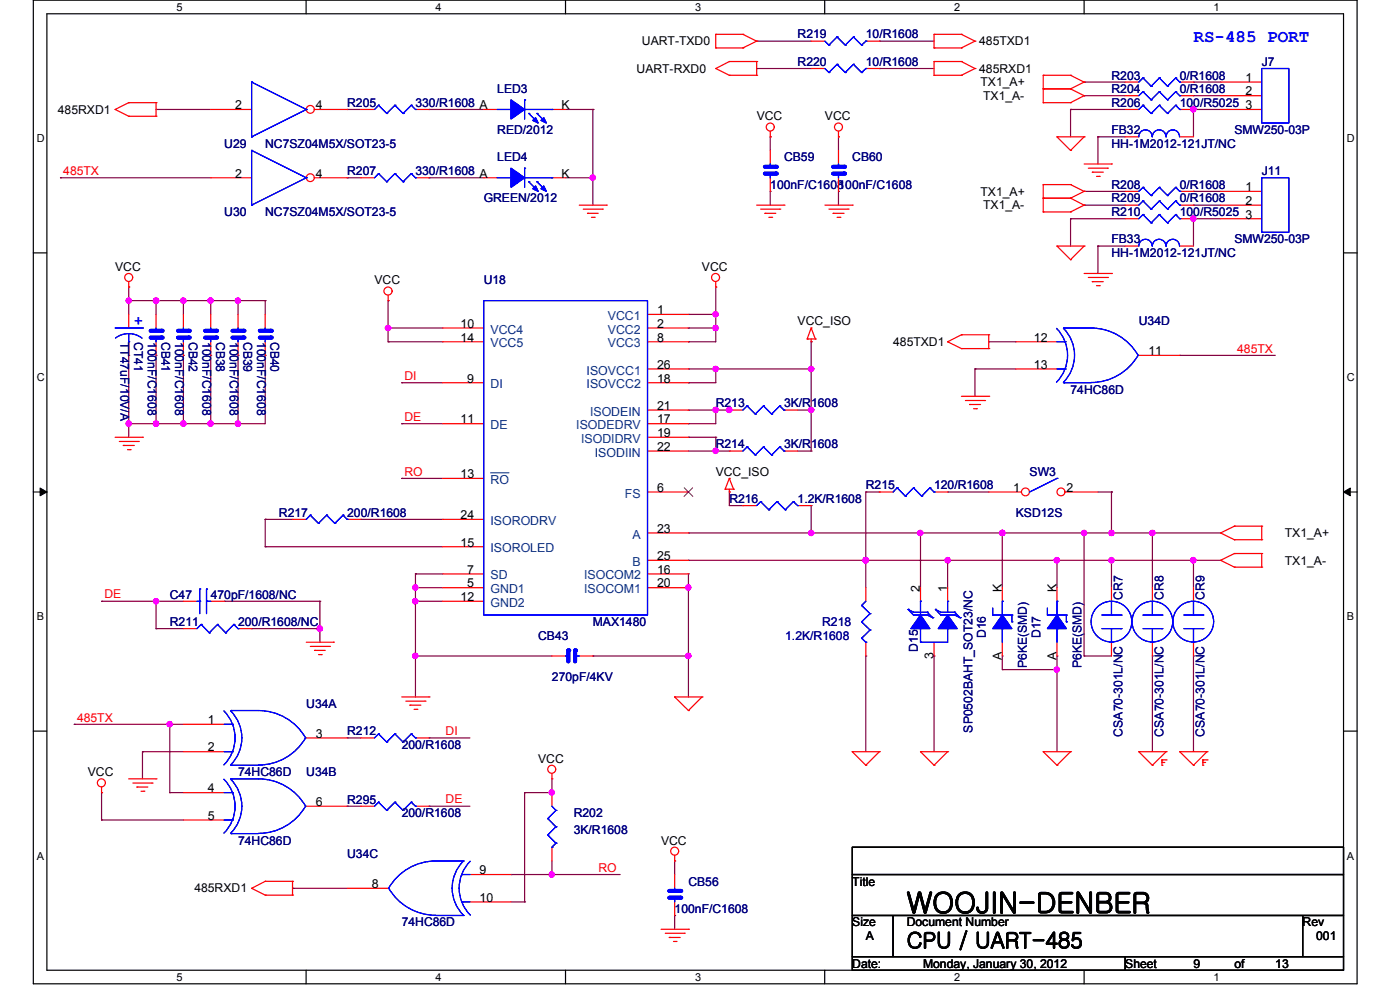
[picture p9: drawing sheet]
<svg xmlns="http://www.w3.org/2000/svg" width="297mm" height="210mm" viewBox="0 0 297 210" stroke-linecap="round" stroke-linejoin="round" font-family="sans-serif">
<g fill="none" stroke="#000" stroke-width=".25">
<path d="M7.1 0h280.5v208.4h-280.5zM9.9 2.9h274.8v202.6h-274.8zM64.9 0v2.9M119.8 0v2.9M174.8 0v2.9M229.7 0v2.9M7.1 53.6h2.8M284.7 53.6h2.9M7.1 104.2h2.8M284.7 104.2h2.9M7.1 154.9h2.8M284.7 154.9h2.9"/>
<path d="M180.6 179.4h104.1v5.8h-104.1zM180.6 185.2h104.1v8.7h-104.1zM180.6 193.9h8.7v8.7h-8.7zM189.3 193.9h86.8v8.7h-86.8zM276.1 193.9h8.6v8.7h-8.6zM64.9 205.5v2.9M119.8 205.5v2.9M174.8 205.5v2.9M180.6 202.6h57.9v2.9h-57.9zM229.7 205.5v2.9M238.5 202.6h46.2v2.9h-46.2z"/>
</g>
<path d="M8.5 103.4l1.4 .8-1.4 .8zM284.7 104.2l1.5-.8v1.6z" fill="#000" stroke="#000" stroke-width=".21"/>
<g fill="none" stroke="#800040" stroke-width=".25">
<path d="M160.4 8.7h.1M160.4 14.5h.1M160.4 8.7h11.5M160.4 14.5h11.5M186.4 8.7h.1M186.4 14.5h.1M186.4 8.7h11.5M186.4 14.5h11.5M229.7 17.4h.1M229.7 17.4h8.8M252.9 17.4h.1M252.9 17.4h5.8"/>
<path d="M12.8 37.7h.1M12.8 37.7h31.9M33.1 23.2h.1M33.1 23.2h11.6M73.6 37.7h.1M73.6 23.2h.1M73.6 23.2h2.9M73.6 37.7h2.9M90.9 37.7h.1M90.9 23.2h.1M90.9 23.2h11.6M90.9 37.7h11.6"/>
<path d="M119.8 23.2h5.8M119.8 37.7h5.8M125.6 37.7h.1M125.6 23.2h.1M125.6 23.2v20.3M163.2 29h.1M163.2 29v2.9M177.7 29h.1M177.7 29v2.9M226.9 23.2h.1M226.9 23.2h11.6M226.9 23.2v5.8"/>
<path d="M229.7 20.3h.1M229.7 20.3h8.8M232.7 29h.1M232.7 29v5.7M232.7 29h5.8M252.9 23.2h.1M252.9 20.3h.1M252.9 23.2v5.8M252.9 23.2h5.8M252.9 20.3h5.8M163.2 40.5h.1M163.2 40.5v3"/>
<path d="M177.7 40.5h.1M177.7 40.5v3M226.9 46.3h.1M226.9 46.3h11.6M226.9 46.3v5.8M229.7 40.5h.1M229.7 43.5h.1M229.7 40.5h8.8M229.7 43.5h8.8M232.7 52.1h.1M232.7 52.1v5.8M232.7 52.1h5.8"/>
<path d="M252.9 46.3h.1M252.9 40.5h.1M252.9 43.5h.1M252.9 46.3v5.8M252.9 46.3h5.8M252.9 40.5h5.8M252.9 43.5h5.8M27.3 63.7h.1M27.3 60.8h.1M27.3 75.3h.1M27.3 63.7h28.9M27.3 60.8v5.8"/>
<path d="M27.3 75.3v17.3M33.1 63.7h.1M33.1 75.3h.1M33.1 63.7v2.9M33.1 75.3v14.4M38.9 63.7h.1M38.9 75.3h.1M38.9 63.7v2.9M38.9 75.3v14.4M44.7 63.7h.1M44.7 75.3h.1M44.7 63.7v2.9"/>
<path d="M44.7 75.3v14.4M50.4 63.7h.1M50.4 75.3h.1M50.4 63.7v2.9M50.4 75.3v14.4M56.2 63.7h.1M56.2 75.3h.1M56.2 75.3v14.4h-28.9M56.2 63.7v2.9M82.2 72.4h.1M82.2 69.5h.1M82.2 63.7h.1"/>
<path d="M82.2 72.4h11.6M82.2 69.5h11.6M82.2 63.7v8.7M145.9 72.4h.1M145.9 66.6h.1M145.9 69.5h.1M145.9 78.1h.1M145.9 66.6h5.8M145.9 69.5h5.8M145.9 78.1h26M151.7 66.6h.1M151.7 69.5h.1"/>
<path d="M151.7 78.1h.1M151.7 60.8h.1M151.7 60.8v11.6h-5.8M151.7 78.1v3h-5.8M171.9 78.1h.1M171.9 72.4h.1M171.9 72.4v23.1M206.6 78.1h.1M206.6 78.1h8.7M206.6 78.1v5.8M209.5 72.4h.1M209.5 72.4h5.8"/>
<path d="M250 75.3h.1M250 75.3h20.3M27.3 89.7h.1M33.1 89.7h.1M38.9 89.7h.1M44.7 89.7h.1M50.4 89.7h.1M85.1 89.7h.1M85.1 81.1h.1M85.1 89.7h8.7M85.1 81.1h8.7M145.9 92.6h.1"/>
<path d="M145.9 89.7h.1M145.9 81.1h.1M145.9 86.9h.1M145.9 92.6h5.8M145.9 95.5h8.7M145.9 86.9h8.7M151.7 92.6h.1M151.7 95.5h.1M151.7 86.9h.1M151.7 86.9v2.8h-5.8M151.7 92.6v2.9M154.6 95.5h.1"/>
<path d="M169 95.5h2.9M169 86.9h2.9M171.9 86.9h.1M171.9 95.5h.1M56.2 110h.1M56.2 115.8h.1M56.2 110v5.8M56.2 110h5.8M56.2 115.8h37.6M76.5 110h.1M76.5 110h17.3M85.1 101.3h.1"/>
<path d="M85.1 101.3h8.7M145.9 112.9h.1M145.9 118.7h.1M145.9 118.7h112.8M145.9 112.9h112.8M154.6 104.2h.1M154.6 104.2v2.9h2.8M157.4 107.1h.1M171.9 112.9h.1M171.9 107.1h.1M171.9 107.1v5.8M183.5 118.7h.1"/>
<path d="M183.5 104.2h.1M183.5 104.2v20.3M183.5 104.2h2.9M186.4 104.2h.1M195.1 112.9h.1M195.1 112.9v11.6M200.8 118.7h.1M200.8 104.2h.1M200.8 104.2h8.7M200.8 118.7v5.8M212.4 112.9h.1M212.4 112.9v11.6"/>
<path d="M224 118.7h.1M224 118.7v5.8M229.7 112.9h.1M229.7 112.9v26M232.7 104.2h2.8M235.5 104.2h.1M235.5 118.7h.1M235.5 112.9h.1M235.5 104.2v8.7M235.5 118.7v5.8M244.2 112.9h.1M244.2 112.9v11.6"/>
<path d="M252.9 118.7h.1M252.9 118.7v5.8M21.5 127.4h.1M21.5 127.4h17.4M33.1 127.4h.1M33.1 133.2h.1M33.1 127.4v5.8M33.1 133.2h5.8M47.5 127.4h.1M47.5 127.4h20.3M53.3 133.2h.1M53.3 133.2h14.5"/>
<path d="M67.8 133.2h.1M67.8 127.4h.1M67.8 127.4v8.6M88 124.5h.1M88 127.4h.1M88 138.9h.1M88 121.6h.1M88 138.9h29M88 124.5h5.8M88 121.6v26M88 127.4h5.8M88 121.6h5.8"/>
<path d="M125.6 138.9h.1M125.6 138.9h20.3M145.9 121.6h.1M145.9 138.9h.1M145.9 124.5h.1M145.9 121.6v26M183.5 138.9h.1M183.5 138.9v20.3M197.9 138.9h.1M197.9 138.9v20.3M212.4 138.9h.1M212.4 138.9v2.9"/>
<path d="M224 138.9h.1M224 138.9v20.3M229.7 138.9h.1M229.7 138.9h5.8M244.2 138.9h.1M244.2 138.9v20.3M252.9 138.9h.1M252.9 138.9v20.3M15.7 153.4h.1M15.7 153.4h23.2M30.2 159.2h.1M30.2 159.2h8.7"/>
<path d="M30.2 159.2v5.8M36 153.4h.1M36 153.4v14.5M73.6 156.3h.1M73.6 156.3h2.9M90.9 156.3h.1M90.9 156.3h8.7M212.4 141.8h.1M212.4 141.8h11.6M224 141.8h.1M21.5 173.7h.1M21.5 167.9h.1"/>
<path d="M21.5 173.7h17.4M21.5 167.9v5.8M36 167.9h.1M36 167.9h2.9M73.6 170.8h.1M73.6 170.8h2.9M90.9 170.8h.1M90.9 170.8h8.7M111.2 167.9h.1M111.2 167.9h5.8M111.2 167.9v23.1M117 167.9h.1"/>
<path d="M117 165v2.9M62 188.2h.1M62 188.2h11.6M108.3 185.2h.1M108.3 185.2h23.1M108.3 191h2.9M111.2 191h.1M117 185.2h.1M117 182.4v2.8M143 193.9h.1M143 182.4h.1M143 182.4v2.8"/>
<path d="M143 193.9v2.9"/>
</g>
<g fill="#f0f" stroke="#f0f" stroke-width=".25">
<circle cx="252.9" cy="46.3" r=".56"/>
<circle cx="252.9" cy="23.1" r=".55"/>
<circle cx="151.6" cy="66.6" r=".55"/>
<circle cx="151.6" cy="69.5" r=".55"/>
<circle cx="33.1" cy="63.7" r=".55"/>
<circle cx="33.1" cy="89.7" r=".56"/>
<circle cx="27.3" cy="89.7" r=".56"/>
<circle cx="27.3" cy="63.7" r=".55"/>
<circle cx="44.6" cy="63.7" r=".55"/>
<circle cx="38.8" cy="89.7" r=".57"/>
<circle cx="50.4" cy="89.7" r=".56"/>
<circle cx="44.6" cy="89.7" r=".56"/>
<circle cx="151.6" cy="95.5" r=".55"/>
<circle cx="154.5" cy="86.8" r=".56"/>
<circle cx="151.6" cy="86.8" r=".55"/>
<circle cx="171.9" cy="78.1" r=".55"/>
<circle cx="171.9" cy="86.8" r=".55"/>
<circle cx="151.6" cy="78.1" r=".55"/>
<circle cx="183.5" cy="118.7" r=".57"/>
<circle cx="200.8" cy="118.7" r=".56"/>
<circle cx="195" cy="112.9" r=".55"/>
<circle cx="224" cy="141.8" r=".55"/>
<circle cx="212.4" cy="112.9" r=".56"/>
<circle cx="223.9" cy="118.7" r=".56"/>
<circle cx="229.7" cy="112.9" r=".55"/>
<circle cx="252.9" cy="118.7" r=".56"/>
<circle cx="235.5" cy="118.7" r=".56"/>
<circle cx="244.2" cy="112.9" r=".55"/>
<circle cx="235.5" cy="112.9" r=".55"/>
<circle cx="171.9" cy="112.9" r=".55"/>
<circle cx="145.8" cy="138.9" r=".55"/>
<circle cx="82.2" cy="69.5" r=".56"/>
<circle cx="50.4" cy="63.7" r=".55"/>
<circle cx="38.9" cy="63.7" r=".56"/>
<circle cx="88" cy="127.4" r=".55"/>
<circle cx="88" cy="124.4" r=".55"/>
<circle cx="88" cy="138.9" r=".55"/>
<circle cx="33.1" cy="127.4" r=".55"/>
<circle cx="67.8" cy="133.1" r=".57"/>
<circle cx="145.8" cy="124.4" r=".55"/>
<circle cx="35.9" cy="153.4" r=".55"/>
<circle cx="116.9" cy="185.2" r=".55"/>
<circle cx="116.9" cy="167.8" r=".55"/>
<circle cx="125.6" cy="37.6" r=".56"/>
</g>
<g fill="none" stroke="#f00" stroke-width=".25">
<path d="M151.7 7.3h.1M151.7 10.2h.1M151.7 14.5h.1M151.7 7.3h5.7M151.7 10.2h5.7M151.7 7.3v2.9M151.7 14.5l2.9 1.5M154.6 13h.1M154.6 16h.1M154.6 13l-2.9 1.5M154.6 13h5.8M154.6 16h5.8"/>
<path d="M157.4 7.3h.1M157.4 10.2h.1M157.4 7.3l3 1.4M160.4 8.7h.1M160.4 13h.1M160.4 16h.1M160.4 8.7l-3 1.5M160.4 13v3M197.9 10.2h.1M197.9 7.3h.1M197.9 16h.1M197.9 13h.1"/>
<path d="M197.9 7.3h5.8M197.9 10.2h5.8M197.9 7.3v2.9M197.9 13v3M197.9 13h5.8M197.9 16h5.8M203.7 7.3h.1M203.7 10.2h.1M203.7 13h.1M203.7 16h.1M203.7 7.3l2.9 1.4M203.7 13l2.9 1.5"/>
<path d="M206.6 8.7h.1M206.6 14.5h.1M206.6 8.7l-2.9 1.5M206.6 14.5l-2.9 1.5M221.1 18.8h.1M221.1 16h.1M221.1 16v5.7M221.1 16h5.8M221.1 18.8h5.8M226.9 16h.1M226.9 18.8h.1M226.9 16l2.8 1.4"/>
<path d="M226.9 18.8l2.8 1.5M229.7 17.4h.1M229.7 17.4l-2.8 1.4M238.5 17.4h2.8M250 17.4h2.9M24.4 23.2h.1M24.4 23.2l2.9 1.4M27.3 21.7h.1M27.3 24.6h.1M27.3 21.7h5.8M27.3 21.7l-2.9 1.5M27.3 24.6h5.8"/>
<path d="M33.1 24.6h.1M33.1 21.7h.1M33.1 21.7v2.9M76.5 23.2h2.9M88 23.2h2.9M163.2 29h.1M163.2 27.8v1.2M177.7 29h.1M177.7 27.8v1.2M221.1 39.1h.1M221.1 21.7h.1M221.1 39.1h5.8"/>
<path d="M221.1 39.1v5.8M221.1 21.7h5.8M224 29h.1M224 29h5.7M224 29l2.9 2.9M226.9 39.1h.1M226.9 21.7h.1M226.9 31.9h.1M226.9 39.1l2.8 1.4M229.7 20.3h.1M229.7 29h.1M229.7 20.3l-2.8 1.4"/>
<path d="M229.7 34.7h5.8M229.7 29l-2.8 2.9M230.6 35.6h4.1M231.5 36.5h.1M231.5 36.5h2.3M232.4 37.4h.6M233 37.4h.1M234.7 35.6h.1M235.5 34.7h.1M27.3 59.7v1.1M122.8 43.5h5.7M123.6 44.3h4.1"/>
<path d="M124.5 45.2h.1M124.5 45.2h2.3M125.3 46h.6M125.9 46h.1M127.7 44.3h.1M128.5 43.5h.1M151.7 59.7v1.1M160.4 43.5h5.7M161.2 44.3h4.1M162.1 45.2h.1M162.1 45.2h2.3M162.9 46h.6"/>
<path d="M163.5 46h.1M165.3 44.3h.1M166.1 43.5h.1M174.8 43.5h5.8M175.7 44.3h4M176.5 45.2h.1M176.5 45.2h2.4M177.4 46h.6M178 46h.1M179.7 44.3h.1M180.6 43.5h.1M221.1 42h.1"/>
<path d="M221.1 44.9h.1M221.1 42h5.8M221.1 44.9h5.8M224 52.1h.1M224 52.1h5.7M224 52.1l2.9 2.9M226.9 42h.1M226.9 44.9h.1M226.9 55h.1M226.9 42l2.8 1.5M229.7 40.5h.1M229.7 43.5h.1"/>
<path d="M229.7 52.1h.1M229.7 40.5l-2.8 1.5M229.7 43.5l-2.8 1.4M229.7 57.9h5.8M229.7 52.1l-2.8 2.9M230.6 58.8h4.1M231.5 59.7h.1M231.5 59.7h2.3M234.7 58.8h.1M235.5 57.9h.1M238.5 43.5h2.8M238.5 40.5h2.8"/>
<path d="M238.5 46.3h2.8M250 43.5h2.9M250 40.5h2.9M250 46.3h2.9M27.3 60.8h.1M33.1 66.6v2.9M33.1 72.4v2.9M82.2 63.7h.1M82.2 62.5v1.2M151.7 60.8h.1M171.1 71.8h.1M171.1 71.8h1.7"/>
<path d="M171.9 72.4h.1M171.9 69.5h.1M171.9 71.8v.6M171.9 69.5l-.8 2.3M171.9 69.5l.9 2.3M172.8 71.8h.1M200.8 72.4h.1M200.8 72.4l2.9 1.4M203.7 70.9h.1M203.7 73.8h.1M203.7 70.9h5.8M203.7 70.9l-2.9 1.5"/>
<path d="M203.7 73.8h5.8M209.5 73.8h.1M209.5 70.9h.1M209.5 70.9v2.9M232.4 60.5h.6M233 60.5h.1M24.4 92.6h5.8M25.3 93.5h4M26.1 94.4h.1M26.1 94.4h2.4M27 95.2h.6M27.6 95.2h.1"/>
<path d="M29.3 93.5h.1M30.2 92.6h.1M154.6 86.9h2.8M166.1 86.9h2.9M203.7 83.9h5.8M204.6 84.8h4M205.5 85.7h.1M205.5 85.7h2.3M206.3 86.6h.6M206.9 86.6h.1M208.6 84.8h.1M209.5 83.9h.1"/>
<path d="M153.7 103.6h.1M153.7 103.6h1.7M154.6 104.2h.1M154.6 101.3h.1M154.6 103.6v.6M154.6 101.3l-.9 2.3M154.6 101.3l.8 2.3M155.4 103.6h.1M258.7 112.9h.1M258.7 118.7h.1M258.7 112.9l2.9 1.4M258.7 118.7l2.9 1.4"/>
<path d="M261.6 111.4h.1M261.6 114.3h.1M261.6 117.2h.1M261.6 111.4h5.8M261.6 111.4l-2.9 1.5M261.6 114.3h5.8M261.6 117.2h5.8M261.6 117.2l-2.9 1.5M267.4 114.3h.1M267.4 111.4h.1M267.4 117.2h.1M267.4 111.4v2.9"/>
<path d="M267.4 117.2v2.9M64.9 136h5.8M65.8 136.9h4M66.6 137.8h.1M66.6 137.8h2.3M67.5 138.7h.6M68.1 138.7h.1M69.8 136.9h.1M70.7 136h.1M212.4 124.5v2.9M212.4 136v2.9M261.6 120.1h.1"/>
<path d="M261.6 120.1h5.8M267.4 120.1h.1M85.1 147.6h5.8M86 148.5h4.1M86.9 149.4h.1M86.9 149.4h2.3M87.7 150.2h.6M88.3 150.2h.1M90.1 148.5h.1M90.9 147.6h.1M143 147.6h.1M143 147.6h5.8"/>
<path d="M143 147.6l2.9 2.9M145.9 150.5h.1M148.8 147.6h.1M148.8 147.6l-2.9 2.9M180.6 159.2h.1M180.6 159.2h5.8M180.6 159.2l2.9 2.9M186.4 159.2h.1M186.4 159.2l-2.9 2.9M195.1 159.2h.1M195.1 159.2h5.7M195.1 159.2l2.8 2.9"/>
<path d="M200.8 159.2h.1M200.8 159.2l-2.9 2.9M221.1 159.2h.1M221.1 159.2h5.8M221.1 159.2l2.9 2.9M226.9 159.2h.1M226.9 159.2l-2.9 2.9M241.3 159.2h.1M241.3 159.2h5.8M241.3 159.2l2.9 2.9M247.1 159.2h.1M247.1 159.2l-2.9 2.9"/>
<path d="M250 159.2h.1M250 159.2h5.8M250 159.2l2.9 2.9M255.8 159.2h.1M255.8 159.2l-2.9 2.9M21.5 167.9h.1M21.5 166.7v1.2M27.3 165h5.8M28.2 165.9h4M29 166.7h.1M29 166.7h2.3M29.9 167.6h.6"/>
<path d="M30.5 167.6h.1M32.2 165.9h.1M33.1 165h.1M117 165h.1M117 163.8v1.2M117 167.9v2.9M117 179.4v3M183.5 162.1h.1M197.9 162.1h.1M224 162.1h.1M244.2 162.1h.1M246.2 160.9h.1"/>
<path d="M246.2 162.1h.1M246.2 161.5h.1M246.2 160.9h.9M246.2 161.5h.6M246.2 160.9v1.2M247.1 160.9h.1M252.9 162.1h.1M254.9 160.9h.1M254.9 162.1h.1M254.9 161.5h.1M254.9 160.9h.9M254.9 160.9v1.2"/>
<path d="M254.9 161.5h.6M255.8 160.9h.1M53.3 188.2h.1M53.3 188.2l2.9 1.4M56.2 186.7h.1M56.2 189.6h.1M56.2 186.7h5.8M56.2 186.7l-2.9 1.5M56.2 189.6h5.8M62 189.6h.1M62 186.7h.1M62 186.7v2.9"/>
<path d="M140.1 196.8h5.8M141 197.7h4M141.8 198.6h.1M141.8 198.6h2.4M142.7 199.4h.6M143 182.4h.1M143 181.2v1.2M143.3 199.4h.1M145 197.7h.1M145.9 196.8h.1"/>
<circle cx="163.2" cy="26.9" r=".85"/>
<circle cx="177.7" cy="26.9" r=".85"/>
<circle cx="27.3" cy="58.8" r=".85"/>
<circle cx="151.6" cy="58.8" r=".85"/>
<circle cx="82.2" cy="61.7" r=".86"/>
<circle cx="21.5" cy="165.8" r=".85"/>
<circle cx="116.9" cy="162.9" r=".85"/>
<circle cx="143" cy="180.3" r=".85"/>
</g>
<g fill="none" stroke="#00f" stroke-width=".25">
<path d="M242.2 16.5h.1M242.2 16.5l-.9 .9M242.2 16.5l1.8 1.8M244 18.3h.1M245.7 16.5h.1M245.7 16.5l-1.7 1.8M245.7 16.5l1.7 1.8M247.4 18.3h.1M249.2 16.5h.1M249.2 16.5l-1.8 1.8M249.2 16.5l.8 .9M250 17.4h.1"/>
<path d="M80.2 22.3h.1M80.2 22.3l-.8 .9M80.2 22.3l1.8 1.7M82 24h.1M83.7 22.3h.1M83.7 22.3l-1.7 1.7M83.7 22.3l1.7 1.7M85.4 24h.1M87.2 22.3h.1M87.2 22.3l-1.8 1.7M87.2 22.3l.8 .9M88 23.2h.1"/>
<path d="M242.2 39.7h.1M242.2 39.7l-.9 .8M242.2 39.7l1.8 1.7M245.7 39.7h.1M245.7 39.7l-1.7 1.7M245.7 39.7l1.7 1.7M249.2 39.7h.1M249.2 39.7l-1.8 1.7M249.2 39.7l.8 .8M242.2 45.4h.1M242.2 42.6h.1M242.2 45.4l-.9 .9"/>
<path d="M242.2 45.4l1.8 1.8M242.2 42.6l-.9 .9M242.2 42.6l1.8 1.7M244 41.4h.1M244 47.2h.1M244 44.3h.1M245.7 45.4h.1M245.7 42.6h.1M245.7 45.4l-1.7 1.8M245.7 45.4l1.7 1.8M245.7 42.6l-1.7 1.7M245.7 42.6l1.7 1.7"/>
<path d="M247.4 41.4h.1M247.4 47.2h.1M247.4 44.3h.1M249.2 45.4h.1M249.2 42.6h.1M249.2 45.4l-1.8 1.8M249.2 45.4l.8 .9M249.2 42.6l-1.8 1.7M249.2 42.6l.8 .9M250 40.5h.1M250 46.3h.1M250 43.5h.1"/>
<path d="M33.1 70.1h.1M33.1 71.5h.1M33.1 69.5v.6M33.1 71.5v.9M158.3 86h.1M158.3 86l-.9 .9M158.3 86l1.8 1.7M160.1 87.7h.1M161.8 86h.1M161.8 86l-1.7 1.7M161.8 86l1.7 1.7M163.5 87.7h.1"/>
<path d="M165.3 86h.1M165.3 86l-1.8 1.7M165.3 86l.8 .9M166.1 86.9h.1M210.4 130.3h.1M210.4 128.8v1.5M210.4 130.3h4M212.4 133.2h.1M212.4 127.4h.1M212.4 127.4v2.9M212.4 133.2v2.8M214.4 130.3h.1"/>
<path d="M214.4 131.7h.1M214.4 130.3v1.4M116.1 173.4h.1M116.1 176.9h.1M116.1 173.4l1.7 1.7M116.1 176.9l1.7 1.7M117 179.4h.1M117 170.8l.8 .9M117.8 171.7h.1M117.8 175.1h.1M117.8 178.6h.1M117.8 171.7l-1.7 1.7"/>
<path d="M117.8 175.1l-1.7 1.8M117.8 178.6l-.8 .8"/>
</g>
<g fill="#00f" stroke="#00f" stroke-width=".25">
<path d="M212.4 130.3l2 2.9h-4z" fill-rule="evenodd"/>
<path d="M212.4 130.3l2 2.9h-4z" fill-rule="evenodd"/>
</g>
<path d="M31.9 71.5h2.4" fill="none" stroke="#00f" stroke-width=".85"/>
<circle cx="34.3" cy="71.5" r=".42" fill="#00f"/>
<path d="M31.9 70.1h2.4" fill="none" stroke="#00f" stroke-width=".85"/>
<circle cx="34.3" cy="70.1" r=".42" fill="#00f"/>
<path d="M33.1 70.1h.1M33.1 71.5h.1M33.1 69.5v.6M33.1 71.5v.9" fill="none" stroke="#00f" stroke-width=".25"/>
<path d="M31.9 71.5h2.4" fill="none" stroke="#00f" stroke-width=".85"/>
<circle cx="34.3" cy="71.5" r=".42" fill="#00f"/>
<path d="M31.9 70.1h2.4" fill="none" stroke="#00f" stroke-width=".85"/>
<circle cx="34.3" cy="70.1" r=".42" fill="#00f"/>
<path d="M44.7 66.6v2.9M44.7 72.4v2.9M62 110h2.9M73.6 110h2.9M157.4 107.1h3M169 107.1h2.9" fill="none" stroke="#f00" stroke-width=".25"/>
<g fill="none" stroke="#00f" stroke-width=".25">
<path d="M44.7 70.1h.1M44.7 71.5h.1M44.7 69.5v.6M44.7 71.5v.9M65.8 109.1h.1M65.8 109.1l-.9 .9M65.8 109.1l1.7 1.8M67.5 110.9h.1M69.2 109.1h.1M69.2 109.1l-1.7 1.8M69.2 109.1l1.8 1.8M71 110.9h.1"/>
<path d="M72.7 109.1h.1M72.7 109.1l-1.7 1.8M72.7 109.1l.9 .9M73.6 110h.1M161.2 106.2h.1M161.2 106.2l-.8 .9M161.2 106.2l1.7 1.8M162.9 108h.1M164.7 106.2h.1M164.7 106.2l-1.8 1.8M164.7 106.2l1.7 1.8M166.4 108h.1"/>
<path d="M168.1 106.2h.1M168.1 106.2l-1.7 1.8M168.1 106.2l.9 .9M169 107.1h.1"/>
</g>
<path d="M43.5 71.5h2.3" fill="none" stroke="#00f" stroke-width=".85"/>
<circle cx="45.8" cy="71.5" r=".42" fill="#00f"/>
<path d="M43.5 70.1h2.3" fill="none" stroke="#00f" stroke-width=".85"/>
<circle cx="45.8" cy="70.1" r=".42" fill="#00f"/>
<path d="M44.7 70.1h.1M44.7 71.5h.1M44.7 69.5v.6M44.7 71.5v.9" fill="none" stroke="#00f" stroke-width=".25"/>
<path d="M43.5 71.5h2.3" fill="none" stroke="#00f" stroke-width=".85"/>
<circle cx="45.8" cy="71.5" r=".42" fill="#00f"/>
<path d="M43.5 70.1h2.3" fill="none" stroke="#00f" stroke-width=".85"/>
<circle cx="45.8" cy="70.1" r=".42" fill="#00f"/>
<g fill="none" stroke="#f00" stroke-width=".25">
<path d="M171.9 8.7h2.9M183.5 8.7h2.9M238.5 23.2h2.8M238.5 20.3h2.8M250 23.2h2.9M250 20.3h2.9M27.3 66.6v2.9M27.3 72.4v2.9M215.3 72.4h8.7M215.3 78.1h8.7M241.3 75.3h8.7M38.9 133.2h2.8"/>
<path d="M50.4 133.2h2.9M244.2 124.5v2.9M244.2 136v2.9M76.5 170.8h2.9M88 170.8h2.9M143 185.2v3M143 191v2.9"/>
</g>
<g fill="none" stroke="#00f" stroke-width=".25">
<path d="M174.8 8.7l.9 .9M175.7 9.6h.1M177.4 7.8h.1M177.4 7.8l-1.7 1.8M177.4 7.8l1.7 1.8M179.1 9.6h.1M180.9 7.8h.1M180.9 7.8l-1.8 1.8M180.9 7.8l1.7 1.8M182.6 9.6h.1M183.5 8.7h.1M183.5 8.7l-.9 .9"/>
<path d="M242.2 19.4h.1M242.2 19.4l-.9 .9M242.2 19.4l1.8 1.8M245.7 19.4h.1M245.7 19.4l-1.7 1.8M245.7 19.4l1.7 1.8M249.2 19.4h.1M249.2 19.4l-1.8 1.8M249.2 19.4l.8 .9M242.2 22.3h.1M242.2 22.3l-.9 .9M242.2 22.3l1.8 1.7"/>
<path d="M244 24h.1M244 21.2h.1M245.7 22.3h.1M245.7 22.3l-1.7 1.7M245.7 22.3l1.7 1.7M247.4 24h.1M247.4 21.2h.1M249.2 22.3h.1M249.2 22.3l-1.8 1.7M249.2 22.3l.8 .9M250 23.2h.1M250 20.3h.1"/>
<path d="M24.4 69.5h5.8M27.3 72.4h.1M27.3 70.7l1.5 .2 1.3 .7M27.3 70.7l-1.5 .2-1.3 .7M27.3 70.7v1.7M30.2 69.5h.1M223.9 69.6a8.1 8.1 0 0 1 0 11.4M224 72.4h1.7M224 78.1h1.7M225.4 69.5a8.1 8.1 0 0 1-.1 11.5M225.4 69.5h.1M225.4 69.5h5.8a11.5 11.5 0 0 1 10 5.8"/>
<path d="M225.7 72.4h.1M225.7 78.1h.1M241.2 75.2a11.5 11.5 0 0 1-10 5.8M225.4 81.1h.1M225.4 81.1h5.8M42.6 132.3h.1M42.6 132.3l-.9 .9M42.6 132.3l1.8 1.7M44.4 134h.1M46.1 132.3h.1M46.1 132.3l-1.7 1.7M46.1 132.3l1.7 1.7"/>
<path d="M47.8 134h.1M49.6 132.3h.1M49.6 132.3l-1.8 1.7M49.6 132.3l.8 .9M50.4 133.2h.1M242.2 130.3h4M242.2 133.2h4M244.2 130.3h.1M244.2 136h.1M244.2 127.4v2.9M244.2 133.2v2.8M246.2 130.3h.1"/>
<path d="M246.2 133.2h.1M80.2 169.9h.1M80.2 169.9l-.8 .9M80.2 169.9l1.8 1.8M82 171.7h.1M83.7 169.9h.1M83.7 169.9l-1.7 1.8M83.7 169.9l1.7 1.8M85.4 171.7h.1M87.2 169.9h.1M87.2 169.9l-1.8 1.8M87.2 169.9l.8 .9"/>
<path d="M88 170.8h.1M143 188.7h.1M143 190.1h.1M143 188.2v.5M143 190.1v.9"/>
<circle cx="244.2" cy="131.7" r="4.3"/>
</g>
<path d="M141.8 190.1h2.4" fill="none" stroke="#00f" stroke-width=".85"/>
<circle cx="144.2" cy="190.1" r=".42" fill="#00f"/>
<path d="M141.8 188.7h2.4" fill="none" stroke="#00f" stroke-width=".85"/>
<circle cx="144.2" cy="188.7" r=".42" fill="#00f"/>
<path d="M143 188.7h.1M143 190.1h.1M143 188.2v.5M143 190.1v.9" fill="none" stroke="#00f" stroke-width=".25"/>
<path d="M141.8 190.1h2.4" fill="none" stroke="#00f" stroke-width=".85"/>
<circle cx="144.2" cy="190.1" r=".42" fill="#00f"/>
<path d="M141.8 188.7h2.4" fill="none" stroke="#00f" stroke-width=".85"/>
<circle cx="144.2" cy="188.7" r=".42" fill="#00f"/>
<path d="M258.7 17.4h8.7M44.7 23.2h8.6M258.7 20.3h8.7M258.7 23.2h8.7M186.4 104.2h2.9M197.9 104.2h2.9" fill="none" stroke="#f00" stroke-width=".25"/>
<g fill="none" stroke="#00f" stroke-width=".25">
<path d="M267.4 14.5h5.7v11.6h-5.7zM190.1 103.3h.1M190.1 103.3l-.8 .9M190.1 103.3l1.8 1.8M191.9 105.1h.1M193.6 103.3h.1M193.6 103.3l-1.7 1.8M193.6 103.3l1.7 1.8M195.3 105.1h.1M197.1 103.3h.1M197.1 103.3l-1.8 1.8M197.1 103.3l.8 .9"/>
<path d="M197.9 104.2h.1"/>
</g>
<circle cx="65.8" cy="23.2" r=".84" fill="#fff" stroke="#f00" stroke-width=".25"/>
<g fill="none" stroke="#f00" stroke-width=".25">
<path d="M66.6 23.2h7M76.5 37.7h2.9M88 37.7h2.9M163.2 31.9v2.8M163.2 37.7v2.8M258.7 40.5h8.7M258.7 43.5h8.7M258.7 46.3h8.7M93.8 69.5h8.7M93.8 72.4h8.7M137.2 66.6h8.7M137.2 69.5h8.7"/>
<path d="M137.2 72.4h8.7M137.2 78.1h8.7M93.8 81.1h8.7M93.8 89.7h8.7M137.2 81.1h8.7M137.2 95.5h8.7M137.2 89.7h8.7M137.2 86.9h8.7M137.2 92.6h8.7M93.8 115.8h8.7M93.8 110h8.7M93.8 101.3h8.7"/>
<path d="M137.2 112.9h8.7M137.2 118.7h8.7M137.2 104.2h8.7M93.8 124.5h8.7M93.8 127.4h8.7M93.8 121.6h8.7M137.2 124.5h8.7M137.2 121.6h8.7M183.5 124.5v2.9M183.5 136v2.9M235.5 124.5v2.9M235.5 136v2.9"/>
<path d="M252.9 124.5v2.9M252.9 136v2.9M38.9 167.9h8.6M38.9 173.7h8.6M64.9 170.8h8.7"/>
</g>
<g fill="none" stroke="#00f" stroke-width=".25">
<path d="M53.3 17.4h.1M53.3 17.4l11.6 5.8M53.3 17.4v11.6M53.3 29h.1M64.9 23.2h.1M64.9 23.2l-11.6 5.8M80.2 36.8h.1M80.2 36.8l-.8 .9M80.2 36.8l1.8 1.7M82 38.5h.1M83.7 36.8h.1M83.7 36.8l-1.7 1.7"/>
<path d="M83.7 36.8l1.7 1.7M85.4 38.5h.1M87.2 36.8h.1M87.2 36.8l-1.8 1.7M87.2 36.8l.8 .9M88 37.7h.1M163.2 35.3h.1M163.2 36.8h.1M163.2 34.7v.6M163.2 36.8v.9M267.4 37.7h5.7v11.5h-5.7zM102.5 63.7h34.7v66.6h-34.7z"/>
<path d="M182.6 128.2h.1M182.6 131.7h.1M182.6 135.2h.1M182.6 128.2l1.8 1.8M182.6 131.7l1.8 1.7M182.6 135.2l.9 .8M183.5 136h.1M183.5 127.4l-.9 .8M184.4 130h.1M184.4 133.4h.1M184.4 130l-1.8 1.7M184.4 133.4l-1.8 1.8"/>
<path d="M233.5 130.3h4.1M233.5 133.2h4.1M235.5 130.3h.1M235.5 136h.1M235.5 127.4v2.9M235.5 133.2v2.8M237.6 130.3h.1M237.6 133.2h.1M250.9 130.3h4M250.9 133.2h4M252.9 130.3h.1M252.9 136h.1"/>
<path d="M252.9 127.4v2.9M252.9 133.2v2.8M254.9 130.3h.1M254.9 133.2h.1M47.4 165.1a8.1 8.1 0 0 1 0 11.4M47.5 167.9h1.8M47.5 173.7h1.8M48.9 165.1a8.1 8.1 0 0 1 0 11.4M49 165h.1M49 176.6h.1M49 165h5.8a11.5 11.5 0 0 1 10 5.8M49 176.6h5.8"/>
<path d="M49.3 167.9h.1M49.3 173.7h.1M64.8 170.7a11.5 11.5 0 0 1-10 5.8"/>
<circle cx="235.5" cy="131.7" r="4.3"/>
<circle cx="252.9" cy="131.7" r="4.3"/>
</g>
<path d="M103.9 100.1h4" fill="none" stroke="#004080" stroke-width=".21"/>
<path d="M145 103.3l1.8 1.8M146.8 103.3l-1.8 1.8" fill="none" stroke="#804000" stroke-width=".21"/>
<path d="M162.1 36.8h2.3" fill="none" stroke="#00f" stroke-width=".85"/>
<circle cx="164.4" cy="36.8" r=".42" fill="#00f"/>
<path d="M162.1 35.3h2.3" fill="none" stroke="#00f" stroke-width=".85"/>
<circle cx="164.4" cy="35.3" r=".42" fill="#00f"/>
<path d="M163.2 35.3h.1M163.2 36.8h.1M163.2 34.7v.6M163.2 36.8v.9" fill="none" stroke="#00f" stroke-width=".25"/>
<path d="M162.1 36.8h2.3" fill="none" stroke="#00f" stroke-width=".85"/>
<circle cx="164.4" cy="36.8" r=".42" fill="#00f"/>
<path d="M162.1 35.3h2.3" fill="none" stroke="#00f" stroke-width=".85"/>
<circle cx="164.4" cy="35.3" r=".42" fill="#00f"/>
<path d="M44.7 37.7h8.6" fill="none" stroke="#f00" stroke-width=".25"/>
<circle cx="65.8" cy="37.6" r=".84" fill="#fff" stroke="#f00" stroke-width=".25"/>
<path d="M66.6 37.7h7M154.6 95.5h2.8M166.1 95.5h2.9M195.1 124.5v2.9M197.9 136v2.9M200.8 124.5v2.9M76.5 156.3h2.9M88 156.3h2.9" fill="none" stroke="#f00" stroke-width=".25"/>
<g fill="none" stroke="#00f" stroke-width=".25">
<path d="M53.3 31.9h.1M53.3 31.9l11.6 5.8M53.3 31.9v11.6M64.9 37.7h.1M64.9 37.7l-11.6 5.8M53.3 43.5h.1M158.3 94.6h.1M158.3 94.6l-.9 .9M158.3 94.6l1.8 1.8M160.1 96.4h.1M161.8 94.6h.1M161.8 94.6l-1.7 1.8"/>
<path d="M161.8 94.6l1.7 1.8M163.5 96.4h.1M165.3 94.6h.1M165.3 94.6l-1.8 1.8M165.3 94.6l.8 .9M166.1 95.5h.1M192.4 129.1h.1M192.4 129.1l1.2 .6h2.9M192.4 129.1l1.2 1.2h2.9M195.1 136h.1M195.1 127.4h.1M195.1 127.4v2.9"/>
<path d="M195.1 133.2v2.8M196.5 130.3h.1M196.5 129.7h.1M196.5 130.3l1.1 .5M196.5 129.7l1.1 1.1M197.6 130.8h.1M198.2 129.1h.1M198.2 129.1l1.2 .6h2.9M198.2 129.1l1.2 1.2h2.9M200.8 133.2h.1M200.8 127.4h.1M200.8 127.4v2.3"/>
<path d="M200.8 133.2v2.8h-5.7M202.3 129.7h.1M202.3 130.3h.1M202.3 129.7l1.1 1.1M202.3 130.3l1.1 .5M203.4 130.8h.1M80.2 155.4h.1M80.2 155.4l-.8 .9M80.2 155.4l1.8 1.8M82 157.2h.1M83.7 155.4h.1M83.7 155.4l-1.7 1.8"/>
<path d="M83.7 155.4l1.7 1.8M85.4 157.2h.1M87.2 155.4h.1M87.2 155.4l-1.8 1.8M87.2 155.4l.8 .9M88 156.3h.1"/>
</g>
<g fill="#00f" stroke="#00f" stroke-width=".25">
<path d="M200.8 130.3l2.1 2.9h-4.1z" fill-rule="evenodd"/>
<path d="M195.1 130.3l2 2.9h-4.1z" fill-rule="evenodd"/>
<path d="M200.8 130.3l2.1 2.9h-4.1z" fill-rule="evenodd"/>
<path d="M195.1 130.3l2 2.9h-4.1z" fill-rule="evenodd"/>
</g>
<circle cx="217.3" cy="104.2" r=".84" fill="#fff" stroke="#f00" stroke-width=".25"/>
<path d="M209.5 104.2h7" fill="none" stroke="#f00" stroke-width=".25"/>
<circle cx="224.8" cy="104.2" r=".84" fill="#fff" stroke="#f00" stroke-width=".25"/>
<path d="M238.5 29h2.8M250 29h2.9M225.7 104.2h7M117 138.9h2.8M122.8 138.9h2.8M38.9 153.4h8.6M38.9 159.2h8.6M64.9 156.3h8.7" fill="none" stroke="#f00" stroke-width=".25"/>
<g fill="none" stroke="#00f" stroke-width=".25">
<path d="M247.1 29a1.46 1.46 0 0 0-1.5-1.5 1.46 1.46 0 0 0-1.4 1.5 1.42 1.42 0 0 0-1.5-1.5 1.42 1.42 0 0 0-1.4 1.5M250 29a1.42 1.42 0 0 0-1.5-1.5 1.42 1.42 0 0 0-1.4 1.5M224 101.3h.1M224 101.3l-5.8 2.9M119.8 138.9h.6M120.4 138.9h.1M121.9 138.9h.1M121.9 138.9h.9M47.4 150.6a8.1 8.1 0 0 1 0 11.4M47.5 153.4h1.8M47.5 159.2h1.8M48.9 150.6a8.1 8.1 0 0 1 0 11.4"/>
<path d="M49 150.5h.1M49 150.5h5.8a11.5 11.5 0 0 1 10 5.9M49.3 153.4h.1M49.3 159.2h.1M64.8 156.2a11.5 11.5 0 0 1-10 5.8M49 162.1h.1M49 162.1h5.8"/>
</g>
<path d="M121.9 137.8v2.3" fill="none" stroke="#00f" stroke-width=".85"/>
<circle cx="121.9" cy="137.8" r=".42" fill="#00f"/>
<path d="M120.4 137.8v2.3" fill="none" stroke="#00f" stroke-width=".85"/>
<circle cx="120.4" cy="137.8" r=".42" fill="#00f"/>
<path d="M119.8 138.9h.6M120.4 138.9h.1M121.9 138.9h.1M121.9 138.9h.9" fill="none" stroke="#00f" stroke-width=".25"/>
<path d="M121.9 137.8v2.3" fill="none" stroke="#00f" stroke-width=".85"/>
<circle cx="121.9" cy="137.8" r=".42" fill="#00f"/>
<path d="M120.4 137.8v2.3" fill="none" stroke="#00f" stroke-width=".85"/>
<circle cx="120.4" cy="137.8" r=".42" fill="#00f"/>
<path d="M102.5 37.7h2.9M117 37.7h2.8M238.5 52.1h2.8M250 52.1h2.9M56.2 66.6v2.9M56.2 72.4v2.9M73.6 188.2h8.6M99.6 185.2h8.7M99.6 191h8.7" fill="none" stroke="#f00" stroke-width=".25"/>
<g fill="none" stroke="#00f" stroke-width=".25">
<path d="M105.4 37.7h2.9M108.3 37.7h.1M111.2 35.6h.1M111.2 35.6v4.1M111.2 37.7h5.8M112.1 38.5h.1M112.1 38.5l1.7 1.7M113.8 38.5h.1M113.8 38.5l1.7 1.7M117 37.7h.1M247.1 52.1a1.46 1.46 0 0 0-1.5-1.4 1.46 1.46 0 0 0-1.4 1.4 1.42 1.42 0 0 0-1.5-1.4 1.42 1.42 0 0 0-1.4 1.4M250 52.1a1.42 1.42 0 0 0-1.5-1.4 1.42 1.42 0 0 0-1.4 1.4"/>
<path d="M56.2 70.1h.1M56.2 71.5h.1M56.2 69.5v.6M56.2 71.5v.9M82.4 188.1a11.5 11.5 0 0 0 10 5.8M92.4 193.9h5.7M97.9 185.2h.1M97.9 191h.1M97.9 185.2h1.7M97.9 191h1.7M98.1 182.4h.1M98.1 193.9h.1"/>
<path d="M98.1 182.4h-5.7a11.5 11.5 0 0 0-10.1 5.8M98.2 182.4a8.1 8.1 0 0 0 0 11.4M99.6 182.4a8.1 8.1 0 0 0 .1 11.4"/>
</g>
<g fill="#00f" stroke="#00f" stroke-width=".25">
<path d="M108.3 35.6l2.9 2.1-2.9 2z" fill-rule="evenodd"/>
<path d="M115.2 39.4l.6 1.1-1.2-.5z" fill-rule="evenodd"/>
<path d="M113.5 39.4l.5 1.1-1.1-.5z" fill-rule="evenodd"/>
<path d="M108.3 35.6l2.9 2.1-2.9 2z" fill-rule="evenodd"/>
<path d="M115.2 39.4l.6 1.1-1.2-.5z" fill-rule="evenodd"/>
<path d="M113.5 39.4l.5 1.1-1.1-.5z" fill-rule="evenodd"/>
</g>
<path d="M55.1 71.5h2.3" fill="none" stroke="#00f" stroke-width=".85"/>
<circle cx="57.4" cy="71.5" r=".42" fill="#00f"/>
<path d="M55.1 70.1h2.3" fill="none" stroke="#00f" stroke-width=".85"/>
<circle cx="57.4" cy="70.1" r=".42" fill="#00f"/>
<path d="M56.2 70.1h.1M56.2 71.5h.1M56.2 69.5v.6M56.2 71.5v.9" fill="none" stroke="#00f" stroke-width=".25"/>
<path d="M55.1 71.5h2.3" fill="none" stroke="#00f" stroke-width=".85"/>
<circle cx="57.4" cy="71.5" r=".42" fill="#00f"/>
<path d="M55.1 70.1h2.3" fill="none" stroke="#00f" stroke-width=".85"/>
<circle cx="57.4" cy="70.1" r=".42" fill="#00f"/>
<path d="M38.9 66.6v2.9M38.9 72.4v2.9" fill="none" stroke="#f00" stroke-width=".25"/>
<path d="M38.9 70.1h.1M38.9 71.5h.1M38.9 69.5v.6M38.9 71.5v.9" fill="none" stroke="#00f" stroke-width=".25"/>
<path d="M37.7 71.5h2.3" fill="none" stroke="#00f" stroke-width=".85"/>
<circle cx="40" cy="71.5" r=".42" fill="#00f"/>
<path d="M37.7 70.1h2.3" fill="none" stroke="#00f" stroke-width=".85"/>
<circle cx="40" cy="70.1" r=".42" fill="#00f"/>
<path d="M38.9 70.1h.1M38.9 71.5h.1M38.9 69.5v.6M38.9 71.5v.9" fill="none" stroke="#00f" stroke-width=".25"/>
<path d="M37.7 71.5h2.3" fill="none" stroke="#00f" stroke-width=".85"/>
<circle cx="40" cy="71.5" r=".42" fill="#00f"/>
<path d="M37.7 70.1h2.3" fill="none" stroke="#00f" stroke-width=".85"/>
<circle cx="40" cy="70.1" r=".42" fill="#00f"/>
<path d="M50.4 66.6v2.9M50.4 72.4v2.9" fill="none" stroke="#f00" stroke-width=".25"/>
<path d="M50.4 70.1h.1M50.4 71.5h.1M50.4 69.5v.6M50.4 71.5v.9" fill="none" stroke="#00f" stroke-width=".25"/>
<path d="M49.3 71.5h2.3" fill="none" stroke="#00f" stroke-width=".85"/>
<circle cx="51.6" cy="71.5" r=".42" fill="#00f"/>
<path d="M49.3 70.1h2.3" fill="none" stroke="#00f" stroke-width=".85"/>
<circle cx="51.6" cy="70.1" r=".42" fill="#00f"/>
<path d="M50.4 70.1h.1M50.4 71.5h.1M50.4 69.5v.6M50.4 71.5v.9" fill="none" stroke="#00f" stroke-width=".25"/>
<path d="M49.3 71.5h2.3" fill="none" stroke="#00f" stroke-width=".85"/>
<circle cx="51.6" cy="71.5" r=".42" fill="#00f"/>
<path d="M49.3 70.1h2.3" fill="none" stroke="#00f" stroke-width=".85"/>
<circle cx="51.6" cy="70.1" r=".42" fill="#00f"/>
<path d="M171.9 14.5h2.9M183.5 14.5h2.9M102.5 23.2h2.9M117 23.2h2.8M177.7 31.9v2.8M177.7 37.7v2.8" fill="none" stroke="#f00" stroke-width=".25"/>
<g fill="none" stroke="#00f" stroke-width=".25">
<path d="M174.8 14.5l.9 .9M175.7 15.4h.1M177.4 13.6h.1M177.4 13.6l-1.7 1.8M177.4 13.6l1.7 1.8M179.1 15.4h.1M180.9 13.6h.1M180.9 13.6l-1.8 1.8M180.9 13.6l1.7 1.8M182.6 15.4h.1M183.5 14.5h.1M183.5 14.5l-.9 .9"/>
<path d="M105.4 23.2h2.9M108.3 23.2h.1M111.2 21.2h.1M111.2 21.2v4M111.2 23.2h5.8M112.1 24h.1M112.1 24l1.7 1.8M113.8 24h.1M113.8 24l1.7 1.8M117 23.2h.1M177.7 35.3h.1M177.7 36.8h.1"/>
<path d="M177.7 34.7v.6M177.7 36.8v.9"/>
</g>
<g fill="#00f" stroke="#00f" stroke-width=".25">
<path d="M108.3 21.2l2.9 2-2.9 2z" fill-rule="evenodd"/>
<path d="M115.2 24.9l.6 1.2-1.2-.6z" fill-rule="evenodd"/>
<path d="M113.5 24.9l.5 1.2-1.1-.6z" fill-rule="evenodd"/>
<path d="M108.3 21.2l2.9 2-2.9 2z" fill-rule="evenodd"/>
<path d="M115.2 24.9l.6 1.2-1.2-.6z" fill-rule="evenodd"/>
<path d="M113.5 24.9l.5 1.2-1.1-.6z" fill-rule="evenodd"/>
</g>
<path d="M176.5 36.8h2.4" fill="none" stroke="#00f" stroke-width=".85"/>
<circle cx="178.9" cy="36.8" r=".42" fill="#00f"/>
<path d="M176.5 35.3h2.4" fill="none" stroke="#00f" stroke-width=".85"/>
<circle cx="178.9" cy="35.3" r=".42" fill="#00f"/>
<path d="M177.7 35.3h.1M177.7 36.8h.1M177.7 34.7v.6M177.7 36.8v.9" fill="none" stroke="#00f" stroke-width=".25"/>
<path d="M176.5 36.8h2.4" fill="none" stroke="#00f" stroke-width=".85"/>
<circle cx="178.9" cy="36.8" r=".42" fill="#00f"/>
<path d="M176.5 35.3h2.4" fill="none" stroke="#00f" stroke-width=".85"/>
<circle cx="178.9" cy="35.3" r=".42" fill="#00f"/>
<path d="M38.9 127.4h2.8M44.7 127.4h2.8M224 124.5v2.9M224 136v2.9" fill="none" stroke="#f00" stroke-width=".25"/>
<g fill="none" stroke="#00f" stroke-width=".25">
<path d="M41.7 127.4h.6M42.3 127.4h.1M42.3 124.8h.1M42.3 124.8v5.2M43.8 124.8h.1M43.8 127.4h.1M43.8 127.4h.9M43.8 124.8v5.2M222 130.3h.1M222 128.8v1.5M222 130.3h4M224 133.2h.1"/>
<path d="M224 127.4h.1M224 127.4v2.9M224 133.2v2.8M226 130.3h.1M226 131.7h.1M226 130.3v1.4"/>
</g>
<g fill="#00f" stroke="#00f" stroke-width=".25">
<path d="M224 130.3l2 2.9h-4z" fill-rule="evenodd"/>
<path d="M224 130.3l2 2.9h-4z" fill-rule="evenodd"/>
</g>
<g fill="#f0f" stroke="#f0f" stroke-width=".25">
<circle cx="252.9" cy="46.3" r=".56"/>
<circle cx="252.9" cy="23.1" r=".55"/>
<circle cx="151.6" cy="66.6" r=".55"/>
<circle cx="151.6" cy="69.5" r=".55"/>
<circle cx="33.1" cy="63.7" r=".55"/>
<circle cx="33.1" cy="89.7" r=".56"/>
<circle cx="27.3" cy="89.7" r=".56"/>
<circle cx="27.3" cy="63.7" r=".55"/>
<circle cx="44.6" cy="63.7" r=".55"/>
<circle cx="38.8" cy="89.7" r=".57"/>
<circle cx="50.4" cy="89.7" r=".56"/>
<circle cx="44.6" cy="89.7" r=".56"/>
<circle cx="151.6" cy="95.5" r=".55"/>
<circle cx="154.5" cy="86.8" r=".56"/>
<circle cx="151.6" cy="86.8" r=".55"/>
<circle cx="171.9" cy="78.1" r=".55"/>
<circle cx="171.9" cy="86.8" r=".55"/>
<circle cx="151.6" cy="78.1" r=".55"/>
<circle cx="183.5" cy="118.7" r=".57"/>
<circle cx="200.8" cy="118.7" r=".56"/>
<circle cx="195" cy="112.9" r=".55"/>
<circle cx="224" cy="141.8" r=".55"/>
<circle cx="212.4" cy="112.9" r=".56"/>
<circle cx="223.9" cy="118.7" r=".56"/>
<circle cx="229.7" cy="112.9" r=".55"/>
<circle cx="252.9" cy="118.7" r=".56"/>
<circle cx="235.5" cy="118.7" r=".56"/>
<circle cx="244.2" cy="112.9" r=".55"/>
<circle cx="235.5" cy="112.9" r=".55"/>
<circle cx="171.9" cy="112.9" r=".55"/>
<circle cx="145.8" cy="138.9" r=".55"/>
<circle cx="82.2" cy="69.5" r=".56"/>
<circle cx="50.4" cy="63.7" r=".55"/>
<circle cx="38.9" cy="63.7" r=".56"/>
<circle cx="88" cy="127.4" r=".55"/>
<circle cx="88" cy="124.4" r=".55"/>
<circle cx="88" cy="138.9" r=".55"/>
<circle cx="33.1" cy="127.4" r=".55"/>
<circle cx="67.8" cy="133.1" r=".57"/>
<circle cx="145.8" cy="124.4" r=".55"/>
<circle cx="35.9" cy="153.4" r=".55"/>
<circle cx="116.9" cy="185.2" r=".55"/>
<circle cx="116.9" cy="167.8" r=".55"/>
<circle cx="125.6" cy="37.6" r=".56"/>
</g>
<text font-size="6.1" x="192.2" y="193.4">WOOJIN-DENBER</text>
<text font-size="4.6" x="192.2" y="200.8">CPU / UART-485</text>
<text font-size="3.7" fill="#00f" x="252.9" y="9">RS-485 PORT</text>
<text font-size="3.2" fill="#00f" x="28.5" y="69.1">+</text>
<g font-size="2.6">
<text x="136" y="9.6">UART-TXD0</text>
<text x="207.5" y="9.6">485TXD1</text>
<text x="134.9" y="15.4">UART-RXD0</text>
<text x="207.5" y="15.4">485RXD1</text>
<text x="263.9" y="17.3">1</text>
<text x="49.9" y="23.1">2</text>
<text x="66.9" y="23.1">4</text>
<text x="119" y="23.1">K</text>
<text x="207.8" y="18.3">TX1_A+</text>
<text x="208.3" y="21.2">TX1_A-</text>
<text x="263.9" y="20.2">2</text>
<text x="263.9" y="23.1">3</text>
<text x="12.3" y="24.1">485RXD1</text>
<text x="160.4" y="25.5">VCC</text>
<text x="174.8" y="25.5">VCC</text>
<text x="49.9" y="37.6">2</text>
<text x="66.9" y="37.6">4</text>
<text x="119" y="37.6">K</text>
<text x="207.8" y="41.4">TX1_A+</text>
<text x="263.9" y="40.5">1</text>
<text x="208.3" y="44.3">TX1_A-</text>
<text x="263.9" y="43.4">2</text>
<text x="263.9" y="46.3">3</text>
<text x="24.4" y="57.3">VCC</text>
<text x="148.8" y="57.3">VCC</text>
<text x="79.4" y="60.3">VCC</text>
<text x="97.6" y="69.4">10</text>
<text x="139.3" y="66.6">1</text>
<text x="139.3" y="69.4">2</text>
<text x="169" y="68.9">VCC_ISO</text>
<text x="97.6" y="72.4">14</text>
<text x="139.3" y="72.4">8</text>
<text x="189.3" y="73.2">485TXD1</text>
<text x="219.1" y="72.4">12</text>
<text x="243.4" y="75.2">11</text>
<text x="99" y="81">9</text>
<text x="139.3" y="78.1">26</text>
<text x="139.3" y="81">18</text>
<text x="219.1" y="78.1">13</text>
<text x="97.6" y="89.7">11</text>
<text x="139.3" y="86.8">21</text>
<text x="139.3" y="89.7">17</text>
<text x="139.3" y="95.5">22</text>
<text x="139.3" y="92.6">19</text>
<text x="97.6" y="101.3">13</text>
<text x="151.7" y="100.7">VCC_ISO</text>
<text x="139.3" y="104.2">6</text>
<text x="214.7" y="104.2">1</text>
<text x="226" y="104.2">2</text>
<text x="97.6" y="110">24</text>
<text x="139.3" y="112.8">23</text>
<text x="272.3" y="113.8">TX1_A+</text>
<text x="97.6" y="115.8">15</text>
<text x="139.3" y="118.6">25</text>
<text x="272.3" y="119.6">TX1_A-</text>
<text x="99" y="124.4">5</text>
<text x="99" y="121.5">7</text>
<text x="139.3" y="124.4">20</text>
<text x="139.3" y="121.5">16</text>
<text x="194.9" y="125.3" transform="rotate(-90 194.9 125.3)">2</text>
<text x="200.7" y="125.3" transform="rotate(-90 200.7 125.3)">1</text>
<text x="212.3" y="125.3" transform="rotate(-90 212.3 125.3)">K</text>
<text x="223.9" y="125.3" transform="rotate(-90 223.9 125.3)">K</text>
<text x="97.6" y="127.3">12</text>
<text x="197.8" y="139.5" transform="rotate(-90 197.8 139.5)">3</text>
<text x="212.3" y="139.8" transform="rotate(-90 212.3 139.8)">A</text>
<text x="223.9" y="139.8" transform="rotate(-90 223.9 139.8)">A</text>
<text x="44.1" y="153.4">1</text>
<text x="44.1" y="159.2">2</text>
<text x="66.9" y="156.3">3</text>
<text x="114" y="161.5">VCC</text>
<text x="18.6" y="164.4">VCC</text>
<text x="44.1" y="167.8">4</text>
<text x="44.1" y="173.6">5</text>
<text x="66.9" y="170.7">6</text>
<text x="140.1" y="178.9">VCC</text>
<text x="101.6" y="185.2">9</text>
<text x="41.2" y="189">485RXD1</text>
<text x="78.8" y="188.1">8</text>
<text x="101.6" y="191">10</text>
<text x="180.6" y="187.6">Title</text>
<text x="180.6" y="196.2">Size</text>
<text x="192.2" y="196.2">Document Number</text>
<text x="276.1" y="196.2">Rev</text>
<text x="183.5" y="199.2">A</text>
<text x="278.9" y="199.2">001</text>
<text x="180.6" y="205">Date:</text>
<text x="195.6" y="205">Monday, January 30, 2012</text>
<text x="238.5" y="205">Sheet</text>
<text x="252.9" y="205">9</text>
<text x="261.6" y="205">of</text>
<text x="270.3" y="205">13</text>
</g>
<g font-size="2.6" fill="#000080">
<text x="169" y="8.1">R219</text>
<text x="183.5" y="8.1">10/R1608</text>
<text x="169" y="13.9">R220</text>
<text x="183.5" y="13.9">10/R1608</text>
<text x="235.5" y="16.8">R203</text>
<text x="250" y="16.8">0/R1608</text>
<text x="267.4" y="13.9">J7</text>
<text x="73.6" y="22.6">R205</text>
<text x="88" y="22.6">330/R1608 A</text>
<text x="105.4" y="19.7">LED3</text>
<text x="235.5" y="22.6">R206</text>
<text x="235.5" y="19.7">R204</text>
<text x="250" y="22.6">100/R5025</text>
<text x="250" y="19.7">0/R1608</text>
<text x="105.4" y="28.4">RED/2012</text>
<text x="235.5" y="28.4">FB32</text>
<text x="261.6" y="28.4">SMW250-03P</text>
<text x="47.5" y="31.3">U29</text>
<text x="56.2" y="31.3">NC7SZ04M5X/SOT23-5</text>
<text x="105.4" y="34.2">LED4</text>
<text x="166.1" y="34.2">CB59</text>
<text x="180.6" y="34.2">CB60</text>
<text x="235.5" y="31.3">HH-1M2012-121JT/NC</text>
<text x="73.6" y="37.1">R207</text>
<text x="88" y="37.1">330/R1608 A</text>
<text x="163.2" y="40">100nF/C1608</text>
<text x="177.7" y="40">100nF/C1608</text>
<text x="235.5" y="40">R208</text>
<text x="250" y="40">0/R1608</text>
<text x="267.4" y="37.1">J11</text>
<text x="47.5" y="45.8">U30</text>
<text x="56.2" y="45.8">NC7SZ04M5X/SOT23-5</text>
<text x="102.5" y="42.9">GREEN/2012</text>
<text x="235.5" y="45.8">R210</text>
<text x="235.5" y="42.9">R209</text>
<text x="250" y="45.8">100/R5025</text>
<text x="250" y="42.9">0/R1608</text>
<text x="235.5" y="51.5">FB33</text>
<text x="261.6" y="51.5">SMW250-03P</text>
<text x="235.5" y="54.5">HH-1M2012-121JT/NC</text>
<text x="102.5" y="60.3">U18</text>
<text x="241.3" y="68.9">U34D</text>
<text x="25.5" y="72.4" transform="rotate(90 25.5 72.4)">TT47uF/10V/A</text>
<text x="28.4" y="72.4" transform="rotate(90 28.4 72.4)">CT41</text>
<text x="31.3" y="72.4" transform="rotate(90 31.3 72.4)">100nF/C1608</text>
<text x="34.2" y="72.4" transform="rotate(90 34.2 72.4)">CB41</text>
<text x="37.1" y="72.4" transform="rotate(90 37.1 72.4)">100nF/C1608</text>
<text x="40" y="72.4" transform="rotate(90 40 72.4)">CB42</text>
<text x="42.9" y="72.4" transform="rotate(90 42.9 72.4)">100nF/C1608</text>
<text x="45.8" y="72.4" transform="rotate(90 45.8 72.4)">CB38</text>
<text x="48.7" y="72.4" transform="rotate(90 48.7 72.4)">100nF/C1608</text>
<text x="51.6" y="72.4" transform="rotate(90 51.6 72.4)">CB39</text>
<text x="54.5" y="72.4" transform="rotate(90 54.5 72.4)">100nF/C1608</text>
<text x="57.3" y="72.4" transform="rotate(90 57.3 72.4)">CB40</text>
<text x="226.9" y="83.4">74HC86D</text>
<text x="151.7" y="86.3">R213</text>
<text x="166.1" y="86.3">3K/R1608</text>
<text x="151.7" y="94.9">R214</text>
<text x="166.1" y="94.9">3K/R1608</text>
<text x="218.2" y="100.7">SW3</text>
<text x="154.6" y="106.5">R216</text>
<text x="169" y="106.5">1.2K/R1608</text>
<text x="183.5" y="103.7">R215</text>
<text x="197.9" y="103.7">120/R1608</text>
<text x="59.1" y="109.4">R217</text>
<text x="73.6" y="109.4">200/R1608</text>
<text x="215.3" y="109.4">KSD12S</text>
<text x="36" y="126.8">C47</text>
<text x="44.7" y="126.8">470pF/1608/NC</text>
<text x="237.9" y="127.1" transform="rotate(-90 237.9 127.1)">CR7</text>
<text x="246.5" y="127.1" transform="rotate(-90 246.5 127.1)">CR8</text>
<text x="255.2" y="127.1" transform="rotate(-90 255.2 127.1)">CR9</text>
<text x="36" y="132.6">R211</text>
<text x="50.4" y="132.6">200/R1608/NC</text>
<text x="114" y="135.5">CB43</text>
<text x="125.6" y="132.6">MAX1480</text>
<text x="208.9" y="135.2" transform="rotate(-90 208.9 135.2)">D16</text>
<text x="220.5" y="135.2" transform="rotate(-90 220.5 135.2)">D17</text>
<text x="194.5" y="138.1" transform="rotate(-90 194.5 138.1)">D15</text>
<text x="217.6" y="141.5" transform="rotate(-90 217.6 141.5)">P6KE(SMD)</text>
<text x="229.2" y="141.5" transform="rotate(-90 229.2 141.5)">P6KE(SMD)</text>
<text x="64.9" y="149.9">U34A</text>
<text x="117" y="144.2">270pF/4KV</text>
<text x="73.6" y="155.7">R212</text>
<text x="206.1" y="155.2" transform="rotate(-90 206.1 155.2)">SP0502BAHT_SOT23/NC</text>
<text x="237.9" y="156" transform="rotate(-90 237.9 156)">CSA70-301L/NC</text>
<text x="246.5" y="156" transform="rotate(-90 246.5 156)">CSA70-301L/NC</text>
<text x="255.2" y="156" transform="rotate(-90 255.2 156)">CSA70-301L/NC</text>
<text x="85.1" y="158.6">200/R1608</text>
<text x="50.4" y="164.4">74HC86D</text>
<text x="64.9" y="164.4">U34B</text>
<text x="73.6" y="170.2">R295</text>
<text x="85.1" y="173.1">200/R1608</text>
<text x="121.6" y="173.1">R202</text>
<text x="50.4" y="178.9">74HC86D</text>
<text x="121.6" y="176.6">3K/R1608</text>
<text x="73.6" y="181.8">U34C</text>
<text x="145.9" y="187.6">CB56</text>
<text x="85.1" y="196.2">74HC86D</text>
<text x="143" y="193.4">100nF/C1608</text>
</g>
<g font-size="2.6" fill="#f00">
<text x="13.4" y="37.1">485TX</text>
<text x="262.2" y="74.7">485TX</text>
<text x="85.7" y="80.5">DI</text>
<text x="85.7" y="89.1">DE</text>
<text x="85.7" y="100.7">RO</text>
<text x="22.1" y="126.8">DE</text>
<text x="16.3" y="152.8">485TX</text>
<text x="94.4" y="155.7">DI</text>
<text x="94.4" y="170.2">DE</text>
<text x="126.8" y="184.6">RO</text>
</g>
<g font-size="2.6" fill="#004080">
<text x="103.9" y="70.7">VCC4</text>
<text x="128.8" y="67.8">VCC1</text>
<text x="128.8" y="70.7">VCC2</text>
<text x="103.9" y="73.6">VCC5</text>
<text x="128.8" y="73.6">VCC3</text>
<text x="103.9" y="82.3">DI</text>
<text x="124.3" y="79.3">ISOVCC1</text>
<text x="124.3" y="82.3">ISOVCC2</text>
<text x="125" y="88">ISODEIN</text>
<text x="103.9" y="90.9">DE</text>
<text x="122.1" y="90.9">ISODEDRV</text>
<text x="123.1" y="93.8">ISODIDRV</text>
<text x="126.1" y="96.7">ISODIIN</text>
<text x="103.9" y="102.5">RO</text>
<text x="132.4" y="105.4">FS</text>
<text x="103.9" y="111.2">ISORODRV</text>
<text x="103.9" y="117">ISOROLED</text>
<text x="134.1" y="114.1">A</text>
<text x="134.1" y="119.9">B</text>
<text x="103.9" y="125.7">GND1</text>
<text x="103.9" y="122.7">SD</text>
<text x="123.8" y="125.7">ISOCOM1</text>
<text x="123.8" y="122.7">ISOCOM2</text>
<text x="103.9" y="128.5">GND2</text>
</g>
<g font-size="2.6" fill="#0000a0">
<text x="166.4" y="135.5">1.2K/R1608</text>
<text x="174.2" y="132.6">R218</text>
</g>
<g font-size="2.3">
<text x="37.4" y="2.2">5</text>
<text x="92.3" y="2.2">4</text>
<text x="147.3" y="2.2">3</text>
<text x="202.2" y="2.2">2</text>
<text x="257.2" y="2.2">1</text>
<text x="7.8" y="30.1">D</text>
<text x="285.4" y="30.1">D</text>
<text x="7.8" y="80.8">C</text>
<text x="285.4" y="80.8">C</text>
<text x="7.8" y="131.4">B</text>
<text x="285.4" y="131.4">B</text>
<text x="7.8" y="182.1">A</text>
<text x="285.4" y="182.1">A</text>
<text x="37.4" y="207.7">5</text>
<text x="92.3" y="207.7">4</text>
<text x="147.3" y="207.7">3</text>
<text x="202.2" y="207.7">2</text>
<text x="257.2" y="207.7">1</text>
</g>
</svg>
